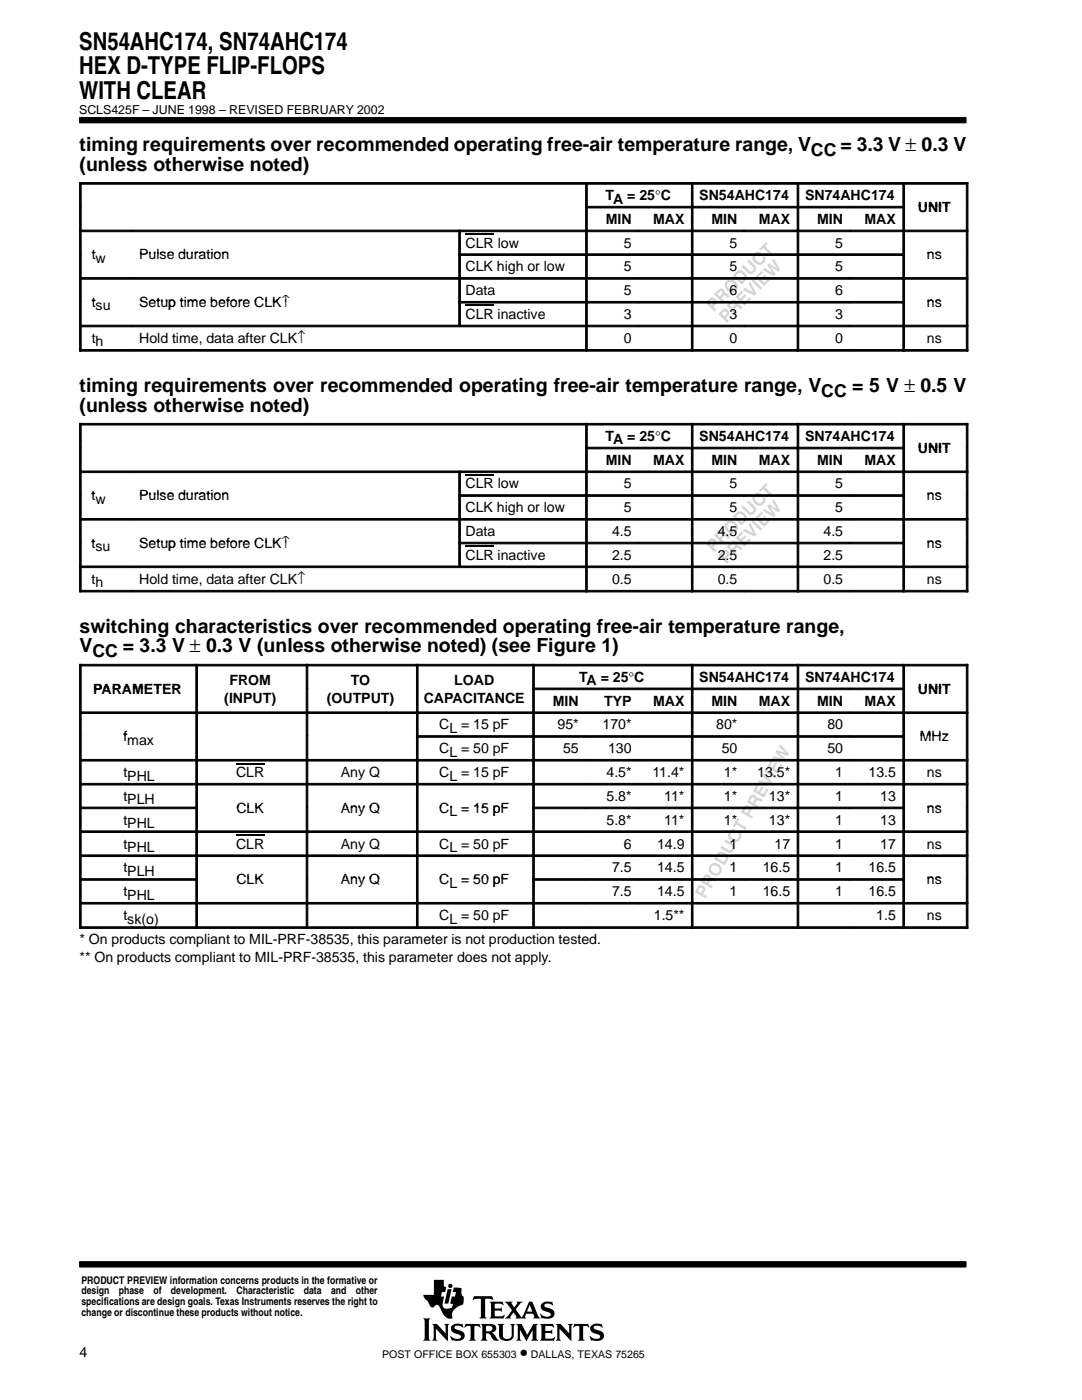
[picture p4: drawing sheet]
<svg xmlns="http://www.w3.org/2000/svg" width="216mm" height="279mm" viewBox="0 0 216 279" stroke-linecap="round" stroke-linejoin="round" font-family="sans-serif">
<g fill="#d6d6d6">
<path d="M149.9 56.1l.4-.4 1.8 1.8-.4 .3z"/>
<path d="M149.9 104.1l.4-.3 1.8 1.8-.4 .3z"/>
<path d="M152.8 153.6l2.1 1.2-.2 .5-2.2-1.3z"/>
<path d="M140.8 60.4l.9-.9 .6-.2a.8 .8 0 0 1 .7 .6 .8 .8 0 0 1-.2 .8l-.5 .5 .7 .6-.4 .4zM141.9 59.9l.3-.1 .3 .4-.5 .7-.5-.6z" fill-rule="evenodd"/>
<path d="M143.3 57.9a.7 .7 0 0 1 .9-.2 .7 .7 0 0 1 .4 .8h.3l.8 .6-.4 .4-.6-.5h-.3l-.5 .5 .7 .7-.4 .3-1.7-1.8zM143.1 58.7l.6-.5 .3-.1a.33 .33 0 0 1 .2 .3 .33 .33 0 0 1-.2 .3l-.4 .5z" fill-rule="evenodd"/>
<path d="M144.9 56.2a1.15 1.15 0 0 1 1.2-.4 1.38 1.38 0 0 1 .9 2 1.19 1.19 0 0 1-1.2 .6 1.34 1.34 0 0 1-.9-2.2zM145.3 56.4a.86 .86 0 0 1 1.2 .3 .86 .86 0 0 1-.2 1.2h-.5a.91 .91 0 0 1-.5-1.5z" fill-rule="evenodd"/>
<path d="M146.2 55l.9-.9a1.34 1.34 0 0 1 1.4 .2 1.34 1.34 0 0 1 .4 1.5l-.9 1zM146.9 55l.4-.4a.85 .85 0 0 1 1 .2 .85 .85 0 0 1 0 1l-.3 .3z" fill-rule="evenodd"/>
<path d="M149 52.1l.4-.3 1.3 1.2a.85 .85 0 0 1-.1 1.2l-.6 .5-.5-.1-1.5-1.4 .3-.4 1.2 1.2a.51 .51 0 0 0 .6 .1 .51 .51 0 0 0 .2-.6z" fill-rule="evenodd"/>
<path d="M150.5 50.6a.96 .96 0 0 1 1.4-.1l-.3 .3a.7 .7 0 0 0-1 .4 .7 .7 0 0 0 .5 .9 .64 .64 0 0 0 .9 .1 .64 .64 0 0 0 .1-.8l.4-.4 .2 .3v.6l-.2 .4a1.07 1.07 0 0 1-1.2 .5 1.31 1.31 0 0 1-1.1-.8 1.31 1.31 0 0 1 .3-1.4z" fill-rule="evenodd"/>
<path d="M151.5 49.7l1.4-1.4 .3 .3-.5 .6 1.4 1.4-.3 .4-1.5-1.5-.5 .6z" fill-rule="evenodd"/>
<path d="M144.2 61.8l.3-.2a.83 .83 0 0 1 .9 .4 .83 .83 0 0 1-.1 1l-.5 .5 .7 .6-.4 .4-1.8-1.8zM144.4 62.2a.37 .37 0 0 1 .5 .1 .37 .37 0 0 1 0 .5l-.4 .3-.5-.5z" fill-rule="evenodd"/>
<path d="M145.9 60.1a.71 .71 0 0 1 .9-.1 .71 .71 0 0 1 .3 .8h.3l.8 .5-.4 .4-.4-.3a.31 .31 0 0 0-.6 0l-.4 .3 .7 .7-.3 .4-1.8-1.8zM146.2 60.4h.3a.33 .33 0 0 1 .2 .3 .33 .33 0 0 1-.2 .3l-.4 .4-.5-.4z" fill-rule="evenodd"/>
<path d="M146.7 59.2l1.3-1.2 .3 .3-.9 .9 .4 .4 .9-.9 .3 .3-.9 .9 .5 .4 .9-.9 .4 .3-1.4 1.3z" fill-rule="evenodd"/>
<path d="M149.7 56.2l1.2 2.4-.3 .4-2.4-1.2 .4-.4 1.7 1-1-1.8z" fill-rule="evenodd"/>
<path d="M152 54l.3 .3-1 1 .4 .3 .9-.8 .3 .3-.9 .8 .5 .5 1-1 .3 .4-1.3 1.3-1.8-1.8z" fill-rule="evenodd"/>
<path d="M153.5 52.5l1.5 1-1-1.5 .4-.4 1.3 2.3-.4 .3-1.6-1.1 1.1 1.7-.4 .3-2.3-1.2 .4-.4 1.6 .9-1-1.5z" fill-rule="evenodd"/>
<path d="M140.8 108.5l.9-.9 .6-.2a.8 .8 0 0 1 .7 .6 .8 .8 0 0 1-.2 .8l-.5 .5 .7 .6-.4 .4zM141.5 108.4l.5-.5 .4 .1 .1 .3-.5 .6z" fill-rule="evenodd"/>
<path d="M143.3 106a.7 .7 0 0 1 .9-.3 .7 .7 0 0 1 .4 .9h.3l.8 .5-.4 .4-.6-.4h-.3l-.5 .4 .7 .7-.4 .4-1.7-1.8zM143.1 106.8l.6-.6 .5 .2-.1 .3-.5 .5z" fill-rule="evenodd"/>
<path d="M144.9 104.3l.5-.4 .5-.1a1.48 1.48 0 0 1 1.2 1.9l-.1 .2a1.19 1.19 0 0 1-1.2 .5 1.34 1.34 0 0 1-.9-2.1zM145.3 104.5a.86 .86 0 0 1 1.2 .2 .86 .86 0 0 1-.2 1.2l-.2 .1a.94 .94 0 0 1-.8-1.5z" fill-rule="evenodd"/>
<path d="M147.1 102.2a1.34 1.34 0 0 1 1.4 .2 1.34 1.34 0 0 1 .4 1.4l-.9 1.1-1.8-1.8zM146.9 103l.4-.4a.85 .85 0 0 1 1 .3 .85 .85 0 0 1 0 1l-.3 .3z" fill-rule="evenodd"/>
<path d="M148.3 100.9l1.2 1.2a.5 .5 0 0 0 .8 0 .5 .5 0 0 0-.1-.8l-1.2-1.1 .4-.3 1.3 1.2a.85 .85 0 0 1-.1 1.2l-.6 .4-.7-.1-1.3-1.3z" fill-rule="evenodd"/>
<path d="M150.6 98.6a.93 .93 0 0 1 1.3-.1l-.3 .4a.7 .7 0 0 0-1 .4 .7 .7 0 0 0 .5 .9 .64 .64 0 0 0 .9 .1 .64 .64 0 0 0 .1-.8l.4-.4 .2 .3v.6l-.2 .4a1.07 1.07 0 0 1-1.2 .5 1.4 1.4 0 0 1-1.1-1.8z" fill-rule="evenodd"/>
<path d="M151.5 97.8l1.4-1.4 .3 .3-.5 .5 1.4 1.5-.3 .4-1.5-1.5-.5 .5z" fill-rule="evenodd"/>
<path d="M143.3 110.8l1.1-1 .3-.1 .4 .1a.74 .74 0 0 1 .2 1.3l-.5 .4 .7 .7-.4 .3zM144.4 110.3a.37 .37 0 0 1 .5 .1 .37 .37 0 0 1 0 .5l-.4 .3-.5-.5z" fill-rule="evenodd"/>
<path d="M145.9 108.2a.71 .71 0 0 1 .9-.2 .71 .71 0 0 1 .3 .9l.3-.1 .8 .6-.4 .4-.8-.5-.6 .5 .7 .7-.3 .4-1.8-1.8zM146.2 108.5h.3a.33 .33 0 0 1 .2 .3 .33 .33 0 0 1-.2 .3l-.4 .4-.5-.5z" fill-rule="evenodd"/>
<path d="M146.7 107.3l1.3-1.3 .3 .3-.9 1 .4 .4 .9-.9 .3 .3-.9 .9 .5 .4 .9-1 .4 .4-1.4 1.3z" fill-rule="evenodd"/>
<path d="M149.7 104.3l1.2 2.4-.3 .4-2.4-1.2 .4-.4 1.7 .9-1-1.7z" fill-rule="evenodd"/>
<path d="M152 102.1l.3 .3-1 .9 .4 .4 .9-.8 .3 .3-.9 .8 .5 .5 1-1 .3 .3-1.3 1.4-1.8-1.8z" fill-rule="evenodd"/>
<path d="M153.5 100.6l1.5 1-1-1.6 .4-.3 1.3 2.3-.4 .3-1.6-1.1 1.1 1.7-.4 .3-2.3-1.3 .4-.3 1.6 .9-1-1.5z" fill-rule="evenodd"/>
<path d="M139.4 176.8l.2-.1a.87 .87 0 0 1 1.1 1l-.4 .7 .8 .4-.3 .5-2.2-1.3zM139.6 177.3l.2-.1a.37 .37 0 0 1 .4 .1 .37 .37 0 0 1 0 .4l-.3 .5-.6-.4z" fill-rule="evenodd"/>
<path d="M140.6 174.7l.5-.2a.69 .69 0 0 1 .7 .7l.3-.1 .9 .4-.3 .5-.5-.3a.31 .31 0 0 0-.5 .2l-.3 .4 .8 .5-.2 .5-2.2-1.3zM140.8 175.1h.4a.32 .32 0 0 1 .1 .5l-.3 .5-.6-.3z" fill-rule="evenodd"/>
<path d="M141.7 172.6a1.32 1.32 0 0 1 2.2 .2 1.32 1.32 0 0 1-1 2 1.33 1.33 0 0 1-1.3-.7 1.33 1.33 0 0 1 .1-1.5zM142 172.9a.88 .88 0 0 1 1.2 .1 .88 .88 0 0 1 .1 1.2 .92 .92 0 0 1-1.1-.2 .92 .92 0 0 1-.2-1.1z" fill-rule="evenodd"/>
<path d="M143.1 170.4l.3-.3 .5-.1a1.27 1.27 0 0 1 1.2 .6 1.27 1.27 0 0 1-.1 1.4l-.4 .7-2.2-1.3zM143.4 170.7a.85 .85 0 0 1 1 0 .85 .85 0 0 1 .3 1l-.2 .3-1.4-.8z" fill-rule="evenodd"/>
<path d="M144.7 167.5l1.8 1.1 .1 .5v.4a1.11 1.11 0 0 1-.9 .7h-.3l-1.7-1 .3-.4 1.3 .8a.5 .5 0 0 0 .7-.1 .5 .5 0 0 0 .1-.6l-1.6-1z" fill-rule="evenodd"/>
<path d="M145.6 165.8a.95 .95 0 0 1 1.2-.2l-.3 .4a.62 .62 0 0 0-.6 .2 .62 .62 0 0 0-.1 .7 .87 .87 0 0 0 .8 .6 .87 .87 0 0 0 .8-.5l-.1-.6 .2-.4 .1 .1a.97 .97 0 0 1 .3 1.1l-.6 .7a1.47 1.47 0 0 1-2-1.5z" fill-rule="evenodd"/>
<path d="M147.2 163.2l.4 .3-.4 .6 1.8 1-.3 .5-1.8-1-.3 .6-.4-.2z" fill-rule="evenodd"/>
<path d="M148.6 160.8l.4-.1a.81 .81 0 0 1 .8 .4 .81 .81 0 0 1 0 .8l-.3 .6 .8 .4-.3 .5-2.2-1.3zM148.8 161.3a.37 .37 0 0 1 .5 0 .37 .37 0 0 1 0 .5l-.2 .5-.6-.4z" fill-rule="evenodd"/>
<path d="M149.8 158.8l.5-.2a.68 .68 0 0 1 .7 .7l.3-.1 .9 .4-.3 .4h-.2a.62 .62 0 0 0-.8-.1l-.3 .5 .8 .5-.2 .5-2.2-1.3zM150 159.3l.3-.2a.33 .33 0 0 1 .2 .6l-.3 .5-.6-.3z" fill-rule="evenodd"/>
<path d="M151.2 156.3l.3 .3-.6 1.1 .4 .3 .6-1.1 .4 .2-.6 1.1 .6 .3 .7-1.2 .4 .2-1 1.7-2.2-1.3z" fill-rule="evenodd"/>
<path d="M152.4 154.2l1.7 2.1-.2 .4-2.6-.5 .2-.5 1.9 .5-1.3-1.5z" fill-rule="evenodd"/>
<path d="M153.9 151.5l.4 .2-.6 1.2 .4 .2 .6-1 .4 .2-.6 1.1 .6 .3 .7-1.2 .4 .2-1 1.7-2.2-1.3z" fill-rule="evenodd"/>
<path d="M155.7 148.5l1.8 1.9-.3 .5-1.8-.7 1.4 1.3-.2 .5-2.5-.7 .2-.4 1.8 .5-1.4-1.2 .3-.5 1.7 .6-1.3-1.3z" fill-rule="evenodd"/>
</g>
<g fill="#000" stroke="#000" stroke-width=".2">
<path d="M15.9 23.5h176.9v1h-176.9z" fill-rule="evenodd"/>
<path d="M15.9 251.8h176.9v1.1h-176.9z" fill-rule="evenodd"/>
</g>
<g fill="#000">
<path d="M89.3 257.3h.8l-.6 2.9h-.8z"/>
<path d="M84.4 263.1h1.5l-.3 .4v3.7l.3 .4h-1.5l.3-.6v-3.4z" fill-rule="evenodd"/>
<path d="M86.2 264.2h1l1.7 1.9v-1.5l-.3-.4h1.1l-.3 .4v3l-2.4-2.4v2l.3 .4h-1.1l.3-.6v-2.3z" fill-rule="evenodd"/>
<path d="M86.6 255.4h2v1.3l.4 .2-.2 1h-.6l-.2 .9h.6l-.2 1.1a1.11 1.11 0 0 0 .3 1.2l.6 .1 .9-.3 .2-.7-.5-.1 .2-1.3h.7l.2-.9h-.7l.3-1 1.5 .2v1l.1 .4 .3 .3v.9a.54 .54 0 0 1-.4 .7l-.4 .2a2.35 2.35 0 0 0-1.5 1.6v.4a.29 .29 0 0 1 .1 .3 .29 .29 0 0 1-.2 .3h-.1a2.21 2.21 0 0 1-2-1.9l-.1-.1a.68 .68 0 0 0-.5-.7 .68 .68 0 0 0-.8 .4 .88 .88 0 0 1-1.1-.9l-.8-.9-.2-.7h2.1z" fill-rule="evenodd"/>
<path d="M90.2 264.5a2.17 2.17 0 0 1 1.9-.2l.1-.1 .3 .8-.8-.4h-.7a.36 .36 0 0 0-.3 .4 .36 .36 0 0 0 .4 .3l.3 .1a1.19 1.19 0 0 1 1.3 1.5l-.1 .1a1.23 1.23 0 0 1-1.1 .6l-1.1-.1-.2 .1-.4-1h.1a1.37 1.37 0 0 0 2.1 .3 .6 .6 0 0 0-.8-.7 1.08 1.08 0 0 1-1-.5 1.08 1.08 0 0 1 0-1.1z" fill-rule="evenodd"/>
<path d="M92.9 264.2h2.8l.2 .8-.5-.4h-.6l-.1 .2v2.4l.3 .4h-1.4l.2-.3 .1-.3v-2.3l-.7-.1-.6 .4z" fill-rule="evenodd"/>
<path d="M94.6 258.7h3.6l.2 .8-.7-.3-.9 .1v3.4l.3 .4h-1.4l.3-.4v-3.4l-1-.1-.7 .3z" fill-rule="evenodd"/>
<path d="M95.9 264.2h2.1a.85 .85 0 0 1 1 .8 .85 .85 0 0 1-.9 .9l.4 .3 .7 1 .4 .2-.2 .1a1.11 1.11 0 0 1-1.4-.9l-.3-.4-.7-.1v1l.3 .5h-1.4l.3-.6v-2.3z" fill-rule="evenodd"/>
<path d="M97.7 259.8h2.6l.2 .7-.7-.3-1.1 .1v.8h1.1l.3-.2v.9l-.3-.2h-1.1v1l.1 .1h1.3l.5-.3h.1l-.2 .7h-2.8l.3-.5v-2.3z" fill-rule="evenodd"/>
<path d="M99.3 264.2h1.3l-.3 .4 .1 2.2 .2 .3 .8 .1a.73 .73 0 0 0 .7-.8v-1.8l-.3-.4h1l-.3 .4v1.9a1.56 1.56 0 0 1-1.3 1.2 1.56 1.56 0 0 1-1.5-.7l-.1-2.4z" fill-rule="evenodd"/>
<path d="M103 264.2h1.1l1.1 2.2 1.2-2.2h.9l-.3 .4v2.6l.4 .4h-1.4l.3-.4v-1.8l-1.3 2.2-1.3-2.2v1.7l.4 .5h-1.1l.3-.6v-2.3z" fill-rule="evenodd"/>
<path d="M100.7 259.8h1.6l-.2 .4 .5 .7 .6-.8-.1-.3h1.2l-.5 .3-.9 1.2 1 1.5a.22 .22 0 0 0 .3 .1 .22 .22 0 0 0 .1-.3l1.3-2.8h.6l1.2 2.9 .4 .4-1.4-.1a.24 .24 0 0 0 .2-.1 .24 .24 0 0 0 0-.3l-.2-.4h-1.4l-.3 .6 .3 .3h-2.2l.2-.3-.5-.9-.7 .9 .2 .3h-1.3l.5-.4 1-1.2z" fill-rule="evenodd"/>
<path d="M108.1 260.2l.1-.1a1.88 1.88 0 0 1 1.4-.3l.4 .1 .2-.2 .2 .8-1.1-.4a.44 .44 0 0 0-.7 .4 .44 .44 0 0 0 .6 .5 1.34 1.34 0 0 1 1.4 1.3 1.13 1.13 0 0 1-1.1 .9h-.8a.37 .37 0 0 0-.6 0l-.3-1h.1l.6 .5 .8 .1a.47 .47 0 0 0 .6-.5 .47 .47 0 0 0-.5-.4l-.2-.1a1.11 1.11 0 0 1-1.2-1.5z" fill-rule="evenodd"/>
<path d="M107.7 264.2h2.6l.2 .8-.6-.4-1.1 .1v.9h1l.4-.3v1l-.3-.3h-1.1v1.1h1.4l.5-.3-.2 .8h-2.8l.3-.6v-2.3z" fill-rule="evenodd"/>
<path d="M110.9 264.2h1l1.7 1.9v-1.5l-.3-.4h1l-.3 .4v3l-2.4-2.4v2l.3 .4h-1l.3-.4v-2.6z" fill-rule="evenodd"/>
<path d="M114.6 264.2h2.8l.2 .8-.5-.4h-.6l-.1 .2v2.4l.3 .4h-1.4l.3-.4v-2.4l-.1-.2h-.6l-.6 .4z" fill-rule="evenodd"/>
<path d="M118 264.5a2.12 2.12 0 0 1 1.9-.2l.1-.1 .3 .8-.8-.4h-.7a.35 .35 0 0 0-.3 .3 .35 .35 0 0 0 .2 .4l.5 .1a1.16 1.16 0 0 1 1.2 1.6 1.23 1.23 0 0 1-1.1 .6l-1.1-.1-.2 .1-.4-1 .9 .5 .7 .1a.47 .47 0 0 0 .6-.4 .47 .47 0 0 0-.6-.5 1.28 1.28 0 0 1-1.4-1.4z" fill-rule="evenodd"/>
<circle cx="89.9" cy="256.6" r=".43"/>
</g>
<g fill="#fff">
<path d="M105.7 260.4l.5 1.4h-1z"/>
<path d="M97 264.7l.6-.1a.56 .56 0 0 1 .7 .5 .56 .56 0 0 1-.7 .6h-.6z" fill-rule="evenodd"/>
</g>
<g fill="#000" stroke="#000" stroke-width=".2">
<path d="M15.9 36.4h.3v4.8h-.3z" fill-rule="evenodd"/>
<path d="M15.9 36.4h100.9v.4h-100.9z" fill-rule="evenodd"/>
<path d="M116.9 36.4h.3v4.8h-.3z" fill-rule="evenodd"/>
<path d="M116.9 36.4h21v.4h-21z" fill-rule="evenodd"/>
<path d="M138 36.4h.3v4.8h-.3z" fill-rule="evenodd"/>
<path d="M138 36.4h21v.4h-21z" fill-rule="evenodd"/>
<path d="M159.1 36.4h.3v4.8h-.3z" fill-rule="evenodd"/>
<path d="M159.1 36.4h21v.4h-21z" fill-rule="evenodd"/>
<path d="M180.2 36.4h.3v4.8h-.3z" fill-rule="evenodd"/>
<path d="M180.2 36.4h12.9v.4h-12.9z" fill-rule="evenodd"/>
<path d="M192.8 36.4h.3v4.8h-.3z" fill-rule="evenodd"/>
<path d="M15.9 41.2h.3v4.7h-.3z" fill-rule="evenodd"/>
<path d="M15.9 45.9h.3v4.7h-.3z" fill-rule="evenodd"/>
<path d="M15.9 45.9h10.5v.3h-10.5z" fill-rule="evenodd"/>
<path d="M15.9 50.7h.3v4.7h-.3z" fill-rule="evenodd"/>
<path d="M15.9 55.4h.3v4.7h-.3z" fill-rule="evenodd"/>
<path d="M15.9 55.4h10.5v.3h-10.5z" fill-rule="evenodd"/>
<path d="M26.4 45.9h65.1v.3h-65.1z" fill-rule="evenodd"/>
<path d="M26.4 55.4h65.1v.3h-65.1z" fill-rule="evenodd"/>
<path d="M91.5 45.9h.4v4.7h-.4z" fill-rule="evenodd"/>
<path d="M91.5 45.9h25.3v.3h-25.3z" fill-rule="evenodd"/>
<path d="M91.5 50.7h.4v4.7h-.4z" fill-rule="evenodd"/>
<path d="M91.5 50.7h25.3v.3h-25.3z" fill-rule="evenodd"/>
<path d="M91.5 55.4h.4v4.7h-.4z" fill-rule="evenodd"/>
<path d="M91.5 55.4h25.3v.3h-25.3z" fill-rule="evenodd"/>
<path d="M116.9 41.2h.3v4.7h-.3z" fill-rule="evenodd"/>
<path d="M116.9 41.2h10.5v.3h-10.5z" fill-rule="evenodd"/>
<path d="M116.9 45.9h.3v4.7h-.3z" fill-rule="evenodd"/>
<path d="M116.9 45.9h10.5v.3h-10.5z" fill-rule="evenodd"/>
<path d="M116.9 50.7h.3v4.7h-.3z" fill-rule="evenodd"/>
<path d="M116.9 50.7h10.5v.3h-10.5z" fill-rule="evenodd"/>
<path d="M116.9 55.4h.3v4.7h-.3z" fill-rule="evenodd"/>
<path d="M116.9 55.4h10.5v.3h-10.5z" fill-rule="evenodd"/>
<path d="M127.4 41.2h10.5v.3h-10.5z" fill-rule="evenodd"/>
<path d="M127.4 45.9h10.5v.3h-10.5z" fill-rule="evenodd"/>
<path d="M127.4 50.7h10.5v.3h-10.5z" fill-rule="evenodd"/>
<path d="M127.4 55.4h10.5v.3h-10.5z" fill-rule="evenodd"/>
<path d="M138 41.2h.3v4.7h-.3z" fill-rule="evenodd"/>
<path d="M138 41.2h10.5v.3h-10.5z" fill-rule="evenodd"/>
<path d="M138 45.9h.3v4.7h-.3z" fill-rule="evenodd"/>
<path d="M138 45.9h10.5v.3h-10.5z" fill-rule="evenodd"/>
<path d="M138 50.7h.3v4.7h-.3z" fill-rule="evenodd"/>
<path d="M138 50.7h10.5v.3h-10.5z" fill-rule="evenodd"/>
<path d="M138 55.4h.3v4.7h-.3z" fill-rule="evenodd"/>
<path d="M138 55.4h10.5v.3h-10.5z" fill-rule="evenodd"/>
<path d="M148.5 41.2h10.5v.3h-10.5z" fill-rule="evenodd"/>
<path d="M148.5 45.9h10.5v.3h-10.5z" fill-rule="evenodd"/>
<path d="M148.5 50.7h10.5v.3h-10.5z" fill-rule="evenodd"/>
<path d="M148.5 55.4h10.5v.3h-10.5z" fill-rule="evenodd"/>
<path d="M159.1 41.2h.3v4.7h-.3z" fill-rule="evenodd"/>
<path d="M159.1 41.2h10.5v.3h-10.5z" fill-rule="evenodd"/>
<path d="M159.1 45.9h.3v4.7h-.3z" fill-rule="evenodd"/>
<path d="M159.1 45.9h10.5v.3h-10.5z" fill-rule="evenodd"/>
<path d="M159.1 50.7h.3v4.7h-.3z" fill-rule="evenodd"/>
<path d="M159.1 50.7h10.5v.3h-10.5z" fill-rule="evenodd"/>
<path d="M159.1 55.4h.3v4.7h-.3z" fill-rule="evenodd"/>
<path d="M159.1 55.4h10.5v.3h-10.5z" fill-rule="evenodd"/>
<path d="M169.6 41.2h10.5v.3h-10.5z" fill-rule="evenodd"/>
<path d="M169.6 45.9h10.5v.3h-10.5z" fill-rule="evenodd"/>
<path d="M169.6 50.7h10.5v.3h-10.5z" fill-rule="evenodd"/>
<path d="M169.6 55.4h10.5v.3h-10.5z" fill-rule="evenodd"/>
<path d="M180.2 41.2h.3v4.7h-.3z" fill-rule="evenodd"/>
<path d="M180.2 45.9h.3v4.7h-.3z" fill-rule="evenodd"/>
<path d="M180.2 45.9h12.9v.3h-12.9z" fill-rule="evenodd"/>
<path d="M180.2 50.7h.3v4.7h-.3z" fill-rule="evenodd"/>
<path d="M180.2 55.4h.3v4.7h-.3z" fill-rule="evenodd"/>
<path d="M180.2 55.4h12.9v.3h-12.9z" fill-rule="evenodd"/>
<path d="M192.8 41.2h.3v4.7h-.3z" fill-rule="evenodd"/>
<path d="M192.8 45.9h.3v4.7h-.3z" fill-rule="evenodd"/>
<path d="M192.8 50.7h.3v4.7h-.3z" fill-rule="evenodd"/>
<path d="M192.8 55.4h.3v4.7h-.3z" fill-rule="evenodd"/>
<path d="M15.9 60.2h.3v4.7h-.3z" fill-rule="evenodd"/>
<path d="M15.9 64.9h.3v5.2h-.3z" fill-rule="evenodd"/>
<path d="M15.9 64.9h10.5v.3h-10.5z" fill-rule="evenodd"/>
<path d="M15.9 69.8h10.5v.3h-10.5z" fill-rule="evenodd"/>
<path d="M26.4 64.9h90.4v.3h-90.4z" fill-rule="evenodd"/>
<path d="M26.4 69.8h90.4v.3h-90.4z" fill-rule="evenodd"/>
<path d="M91.5 60.2h.4v4.7h-.4z" fill-rule="evenodd"/>
<path d="M91.5 60.2h25.3v.3h-25.3z" fill-rule="evenodd"/>
<path d="M116.9 60.2h.3v4.7h-.3z" fill-rule="evenodd"/>
<path d="M116.9 60.2h10.5v.3h-10.5z" fill-rule="evenodd"/>
<path d="M116.9 64.9h.3v5.2h-.3z" fill-rule="evenodd"/>
<path d="M116.9 64.9h10.5v.3h-10.5z" fill-rule="evenodd"/>
<path d="M116.9 69.8h10.5v.3h-10.5z" fill-rule="evenodd"/>
<path d="M127.4 60.2h10.5v.3h-10.5z" fill-rule="evenodd"/>
<path d="M127.4 64.9h10.5v.3h-10.5z" fill-rule="evenodd"/>
<path d="M127.4 69.8h10.5v.3h-10.5z" fill-rule="evenodd"/>
<path d="M138 60.2h.3v4.7h-.3z" fill-rule="evenodd"/>
<path d="M138 60.2h10.5v.3h-10.5z" fill-rule="evenodd"/>
<path d="M138 64.9h.3v5.2h-.3z" fill-rule="evenodd"/>
<path d="M138 64.9h10.5v.3h-10.5z" fill-rule="evenodd"/>
<path d="M138 69.8h10.5v.3h-10.5z" fill-rule="evenodd"/>
<path d="M148.5 60.2h10.5v.3h-10.5z" fill-rule="evenodd"/>
<path d="M148.5 64.9h10.5v.3h-10.5z" fill-rule="evenodd"/>
<path d="M148.5 69.8h10.5v.3h-10.5z" fill-rule="evenodd"/>
<path d="M159.1 60.2h.3v4.7h-.3z" fill-rule="evenodd"/>
<path d="M159.1 60.2h10.5v.3h-10.5z" fill-rule="evenodd"/>
<path d="M159.1 64.9h.3v5.2h-.3z" fill-rule="evenodd"/>
<path d="M159.1 64.9h10.5v.3h-10.5z" fill-rule="evenodd"/>
<path d="M159.1 69.8h10.5v.3h-10.5z" fill-rule="evenodd"/>
<path d="M169.6 60.2h10.5v.3h-10.5z" fill-rule="evenodd"/>
<path d="M169.6 64.9h10.5v.3h-10.5z" fill-rule="evenodd"/>
<path d="M169.6 69.8h10.5v.3h-10.5z" fill-rule="evenodd"/>
<path d="M180.2 60.2h.3v4.7h-.3z" fill-rule="evenodd"/>
<path d="M180.2 64.9h.3v5.2h-.3z" fill-rule="evenodd"/>
<path d="M180.2 64.9h12.9v.3h-12.9z" fill-rule="evenodd"/>
<path d="M180.2 69.8h12.9v.3h-12.9z" fill-rule="evenodd"/>
<path d="M192.8 60.2h.3v4.7h-.3z" fill-rule="evenodd"/>
<path d="M192.8 64.9h.3v5.2h-.3z" fill-rule="evenodd"/>
<path d="M15.9 84.5h.3v4.7h-.3z" fill-rule="evenodd"/>
<path d="M15.9 84.5h100.9v.3h-100.9z" fill-rule="evenodd"/>
<path d="M15.9 89.3h.3v4.7h-.3z" fill-rule="evenodd"/>
<path d="M15.9 94h.3v4.7h-.3z" fill-rule="evenodd"/>
<path d="M15.9 94h10.5v.3h-10.5z" fill-rule="evenodd"/>
<path d="M15.9 98.7h.3v4.8h-.3z" fill-rule="evenodd"/>
<path d="M26.4 94h65.1v.3h-65.1z" fill-rule="evenodd"/>
<path d="M91.5 94h.4v4.7h-.4z" fill-rule="evenodd"/>
<path d="M91.5 94h25.3v.3h-25.3z" fill-rule="evenodd"/>
<path d="M91.5 98.7h.4v4.8h-.4z" fill-rule="evenodd"/>
<path d="M91.5 98.7h25.3v.4h-25.3z" fill-rule="evenodd"/>
<path d="M116.9 84.5h.3v4.7h-.3z" fill-rule="evenodd"/>
<path d="M116.9 84.5h21v.3h-21z" fill-rule="evenodd"/>
<path d="M116.9 89.3h.3v4.7h-.3z" fill-rule="evenodd"/>
<path d="M116.9 89.3h10.5v.3h-10.5z" fill-rule="evenodd"/>
<path d="M116.9 94h.3v4.7h-.3z" fill-rule="evenodd"/>
<path d="M116.9 94h10.5v.3h-10.5z" fill-rule="evenodd"/>
<path d="M116.9 98.7h.3v4.8h-.3z" fill-rule="evenodd"/>
<path d="M116.9 98.7h10.5v.4h-10.5z" fill-rule="evenodd"/>
<path d="M127.4 89.3h10.5v.3h-10.5z" fill-rule="evenodd"/>
<path d="M127.4 94h10.5v.3h-10.5z" fill-rule="evenodd"/>
<path d="M127.4 98.7h10.5v.4h-10.5z" fill-rule="evenodd"/>
<path d="M138 84.5h.3v4.7h-.3z" fill-rule="evenodd"/>
<path d="M138 84.5h21v.3h-21z" fill-rule="evenodd"/>
<path d="M138 89.3h.3v4.7h-.3z" fill-rule="evenodd"/>
<path d="M138 89.3h10.5v.3h-10.5z" fill-rule="evenodd"/>
<path d="M138 94h.3v4.7h-.3z" fill-rule="evenodd"/>
<path d="M138 94h10.5v.3h-10.5z" fill-rule="evenodd"/>
<path d="M138 98.7h.3v4.8h-.3z" fill-rule="evenodd"/>
<path d="M138 98.7h10.5v.4h-10.5z" fill-rule="evenodd"/>
<path d="M148.5 89.3h10.5v.3h-10.5z" fill-rule="evenodd"/>
<path d="M148.5 94h10.5v.3h-10.5z" fill-rule="evenodd"/>
<path d="M148.5 98.7h10.5v.4h-10.5z" fill-rule="evenodd"/>
<path d="M159.1 84.5h.3v4.7h-.3z" fill-rule="evenodd"/>
<path d="M159.1 84.5h21v.3h-21z" fill-rule="evenodd"/>
<path d="M159.1 89.3h.3v4.7h-.3z" fill-rule="evenodd"/>
<path d="M159.1 89.3h10.5v.3h-10.5z" fill-rule="evenodd"/>
<path d="M159.1 94h.3v4.7h-.3z" fill-rule="evenodd"/>
<path d="M159.1 94h10.5v.3h-10.5z" fill-rule="evenodd"/>
<path d="M159.1 98.7h.3v4.8h-.3z" fill-rule="evenodd"/>
<path d="M159.1 98.7h10.5v.4h-10.5z" fill-rule="evenodd"/>
<path d="M169.6 89.3h10.5v.3h-10.5z" fill-rule="evenodd"/>
<path d="M169.6 94h10.5v.3h-10.5z" fill-rule="evenodd"/>
<path d="M169.6 98.7h10.5v.4h-10.5z" fill-rule="evenodd"/>
<path d="M180.2 84.5h.3v4.7h-.3z" fill-rule="evenodd"/>
<path d="M180.2 84.5h12.9v.3h-12.9z" fill-rule="evenodd"/>
<path d="M180.2 89.3h.3v4.7h-.3z" fill-rule="evenodd"/>
<path d="M180.2 94h.3v4.7h-.3z" fill-rule="evenodd"/>
<path d="M180.2 94h12.9v.3h-12.9z" fill-rule="evenodd"/>
<path d="M180.2 98.7h.3v4.8h-.3z" fill-rule="evenodd"/>
<path d="M192.8 84.5h.3v4.7h-.3z" fill-rule="evenodd"/>
<path d="M192.8 89.3h.3v4.7h-.3z" fill-rule="evenodd"/>
<path d="M192.8 94h.3v4.7h-.3z" fill-rule="evenodd"/>
<path d="M192.8 98.7h.3v4.8h-.3z" fill-rule="evenodd"/>
<path d="M15.9 103.5h.3v4.7h-.3z" fill-rule="evenodd"/>
<path d="M15.9 103.5h10.5v.3h-10.5z" fill-rule="evenodd"/>
<path d="M15.9 108.2h.3v4.7h-.3z" fill-rule="evenodd"/>
<path d="M15.9 113h.3v5.1h-.3z" fill-rule="evenodd"/>
<path d="M15.9 113h10.5v.3h-10.5z" fill-rule="evenodd"/>
<path d="M15.9 117.8h10.5v.3h-10.5z" fill-rule="evenodd"/>
<path d="M26.4 103.5h65.1v.3h-65.1z" fill-rule="evenodd"/>
<path d="M26.4 113h90.4v.3h-90.4z" fill-rule="evenodd"/>
<path d="M26.4 117.8h90.4v.3h-90.4z" fill-rule="evenodd"/>
<path d="M91.5 103.5h.4v4.7h-.4z" fill-rule="evenodd"/>
<path d="M91.5 103.5h25.3v.3h-25.3z" fill-rule="evenodd"/>
<path d="M91.5 108.2h.4v4.7h-.4z" fill-rule="evenodd"/>
<path d="M91.5 108.2h25.3v.3h-25.3z" fill-rule="evenodd"/>
<path d="M116.9 103.5h.3v4.7h-.3z" fill-rule="evenodd"/>
<path d="M116.9 103.5h10.5v.3h-10.5z" fill-rule="evenodd"/>
<path d="M116.9 108.2h.3v4.7h-.3z" fill-rule="evenodd"/>
<path d="M116.9 108.2h10.5v.3h-10.5z" fill-rule="evenodd"/>
<path d="M116.9 113h.3v5.1h-.3z" fill-rule="evenodd"/>
<path d="M116.9 113h10.5v.3h-10.5z" fill-rule="evenodd"/>
<path d="M116.9 117.8h10.5v.3h-10.5z" fill-rule="evenodd"/>
<path d="M127.4 103.5h10.5v.3h-10.5z" fill-rule="evenodd"/>
<path d="M127.4 108.2h10.5v.3h-10.5z" fill-rule="evenodd"/>
<path d="M127.4 113h10.5v.3h-10.5z" fill-rule="evenodd"/>
<path d="M127.4 117.8h10.5v.3h-10.5z" fill-rule="evenodd"/>
<path d="M138 103.5h.3v4.7h-.3z" fill-rule="evenodd"/>
<path d="M138 103.5h10.5v.3h-10.5z" fill-rule="evenodd"/>
<path d="M138 108.2h.3v4.7h-.3z" fill-rule="evenodd"/>
<path d="M138 108.2h10.5v.3h-10.5z" fill-rule="evenodd"/>
<path d="M138 113h.3v5.1h-.3z" fill-rule="evenodd"/>
<path d="M138 113h10.5v.3h-10.5z" fill-rule="evenodd"/>
<path d="M138 117.8h10.5v.3h-10.5z" fill-rule="evenodd"/>
<path d="M148.5 103.5h10.5v.3h-10.5z" fill-rule="evenodd"/>
<path d="M148.5 108.2h10.5v.3h-10.5z" fill-rule="evenodd"/>
<path d="M148.5 113h10.5v.3h-10.5z" fill-rule="evenodd"/>
<path d="M148.5 117.8h10.5v.3h-10.5z" fill-rule="evenodd"/>
<path d="M159.1 103.5h.3v4.7h-.3z" fill-rule="evenodd"/>
<path d="M159.1 103.5h10.5v.3h-10.5z" fill-rule="evenodd"/>
<path d="M159.1 108.2h.3v4.7h-.3z" fill-rule="evenodd"/>
<path d="M159.1 108.2h10.5v.3h-10.5z" fill-rule="evenodd"/>
<path d="M159.1 113h.3v5.1h-.3z" fill-rule="evenodd"/>
<path d="M159.1 113h10.5v.3h-10.5z" fill-rule="evenodd"/>
<path d="M159.1 117.8h10.5v.3h-10.5z" fill-rule="evenodd"/>
<path d="M169.6 103.5h10.5v.3h-10.5z" fill-rule="evenodd"/>
<path d="M169.6 108.2h10.5v.3h-10.5z" fill-rule="evenodd"/>
<path d="M169.6 113h10.5v.3h-10.5z" fill-rule="evenodd"/>
<path d="M169.6 117.8h10.5v.3h-10.5z" fill-rule="evenodd"/>
<path d="M180.2 103.5h.3v4.7h-.3z" fill-rule="evenodd"/>
<path d="M180.2 103.5h12.9v.3h-12.9z" fill-rule="evenodd"/>
<path d="M180.2 108.2h.3v4.7h-.3z" fill-rule="evenodd"/>
<path d="M180.2 113h.3v5.1h-.3z" fill-rule="evenodd"/>
<path d="M180.2 113h12.9v.3h-12.9z" fill-rule="evenodd"/>
<path d="M180.2 117.8h12.9v.3h-12.9z" fill-rule="evenodd"/>
<path d="M192.8 103.5h.3v4.7h-.3z" fill-rule="evenodd"/>
<path d="M192.8 108.2h.3v4.7h-.3z" fill-rule="evenodd"/>
<path d="M192.8 113h.3v5.1h-.3z" fill-rule="evenodd"/>
<path d="M15.9 132.6h.3v4.7h-.3z" fill-rule="evenodd"/>
<path d="M15.9 132.6h23.2v.3h-23.2z" fill-rule="evenodd"/>
<path d="M15.9 137.3h.3v4.8h-.3z" fill-rule="evenodd"/>
<path d="M39.1 132.6h.3v4.7h-.3z" fill-rule="evenodd"/>
<path d="M39.1 132.6h22v.3h-22z" fill-rule="evenodd"/>
<path d="M39.1 137.3h.3v4.8h-.3z" fill-rule="evenodd"/>
<path d="M61.1 132.6h.3v4.7h-.3z" fill-rule="evenodd"/>
<path d="M61.1 132.6h22v.3h-22z" fill-rule="evenodd"/>
<path d="M61.1 137.3h.3v4.8h-.3z" fill-rule="evenodd"/>
<path d="M83.1 132.6h.3v4.7h-.3z" fill-rule="evenodd"/>
<path d="M83.1 132.6h23.2v.3h-23.2z" fill-rule="evenodd"/>
<path d="M83.1 137.3h.3v4.8h-.3z" fill-rule="evenodd"/>
<path d="M106.3 132.6h.3v4.7h-.3z" fill-rule="evenodd"/>
<path d="M106.3 132.6h31.6v.3h-31.6z" fill-rule="evenodd"/>
<path d="M106.3 137.3h.3v4.8h-.3z" fill-rule="evenodd"/>
<path d="M106.3 137.3h10.5v.3h-10.5z" fill-rule="evenodd"/>
<path d="M116.9 137.3h10.5v.3h-10.5z" fill-rule="evenodd"/>
<path d="M127.4 137.3h10.5v.3h-10.5z" fill-rule="evenodd"/>
<path d="M138 132.6h.3v4.7h-.3z" fill-rule="evenodd"/>
<path d="M138 132.6h21v.3h-21z" fill-rule="evenodd"/>
<path d="M138 137.3h.3v4.8h-.3z" fill-rule="evenodd"/>
<path d="M138 137.3h10.5v.3h-10.5z" fill-rule="evenodd"/>
<path d="M148.5 137.3h10.5v.3h-10.5z" fill-rule="evenodd"/>
<path d="M159.1 132.6h.3v4.7h-.3z" fill-rule="evenodd"/>
<path d="M159.1 132.6h21v.3h-21z" fill-rule="evenodd"/>
<path d="M159.1 137.3h.3v4.8h-.3z" fill-rule="evenodd"/>
<path d="M159.1 137.3h10.5v.3h-10.5z" fill-rule="evenodd"/>
<path d="M169.6 137.3h10.5v.3h-10.5z" fill-rule="evenodd"/>
<path d="M180.2 132.6h.3v4.7h-.3z" fill-rule="evenodd"/>
<path d="M180.2 132.6h12.9v.3h-12.9z" fill-rule="evenodd"/>
<path d="M180.2 137.3h.3v4.8h-.3z" fill-rule="evenodd"/>
<path d="M192.8 132.6h.3v4.7h-.3z" fill-rule="evenodd"/>
<path d="M192.8 137.3h.3v4.8h-.3z" fill-rule="evenodd"/>
<path d="M15.9 142.1h.3v4.7h-.3z" fill-rule="evenodd"/>
<path d="M15.9 142.1h23.2v.3h-23.2z" fill-rule="evenodd"/>
<path d="M15.9 146.8h.3v4.7h-.3z" fill-rule="evenodd"/>
<path d="M15.9 151.6h.3v4.7h-.3z" fill-rule="evenodd"/>
<path d="M15.9 151.6h23.2v.3h-23.2z" fill-rule="evenodd"/>
<path d="M15.9 156.3h.3v4.8h-.3z" fill-rule="evenodd"/>
<path d="M15.9 156.3h23.2v.4h-23.2z" fill-rule="evenodd"/>
<path d="M39.1 142.1h.3v4.7h-.3z" fill-rule="evenodd"/>
<path d="M39.1 142.1h22v.3h-22z" fill-rule="evenodd"/>
<path d="M39.1 146.8h.3v4.7h-.3z" fill-rule="evenodd"/>
<path d="M39.1 151.6h.3v4.7h-.3z" fill-rule="evenodd"/>
<path d="M39.1 151.6h22v.3h-22z" fill-rule="evenodd"/>
<path d="M39.1 156.3h.3v4.8h-.3z" fill-rule="evenodd"/>
<path d="M39.1 156.3h22v.4h-22z" fill-rule="evenodd"/>
<path d="M61.1 142.1h.3v4.7h-.3z" fill-rule="evenodd"/>
<path d="M61.1 142.1h22v.3h-22z" fill-rule="evenodd"/>
<path d="M61.1 146.8h.3v4.7h-.3z" fill-rule="evenodd"/>
<path d="M61.1 151.6h.3v4.7h-.3z" fill-rule="evenodd"/>
<path d="M61.1 151.6h22v.3h-22z" fill-rule="evenodd"/>
<path d="M61.1 156.3h.3v4.8h-.3z" fill-rule="evenodd"/>
<path d="M61.1 156.3h22v.4h-22z" fill-rule="evenodd"/>
<path d="M83.1 142.1h.3v4.7h-.3z" fill-rule="evenodd"/>
<path d="M83.1 142.1h23.2v.3h-23.2z" fill-rule="evenodd"/>
<path d="M83.1 146.8h.3v4.7h-.3z" fill-rule="evenodd"/>
<path d="M83.1 146.8h23.2v.3h-23.2z" fill-rule="evenodd"/>
<path d="M83.1 151.6h.3v4.7h-.3z" fill-rule="evenodd"/>
<path d="M83.1 151.6h23.2v.3h-23.2z" fill-rule="evenodd"/>
<path d="M83.1 156.3h.3v4.8h-.3z" fill-rule="evenodd"/>
<path d="M83.1 156.3h23.2v.4h-23.2z" fill-rule="evenodd"/>
<path d="M106.3 142.1h.3v4.7h-.3z" fill-rule="evenodd"/>
<path d="M106.3 142.1h10.5v.3h-10.5z" fill-rule="evenodd"/>
<path d="M106.3 146.8h.3v4.7h-.3z" fill-rule="evenodd"/>
<path d="M106.3 146.8h10.5v.3h-10.5z" fill-rule="evenodd"/>
<path d="M106.3 151.6h.3v4.7h-.3z" fill-rule="evenodd"/>
<path d="M106.3 151.6h10.5v.3h-10.5z" fill-rule="evenodd"/>
<path d="M106.3 156.3h.3v4.8h-.3z" fill-rule="evenodd"/>
<path d="M106.3 156.3h10.5v.4h-10.5z" fill-rule="evenodd"/>
<path d="M116.9 142.1h10.5v.3h-10.5z" fill-rule="evenodd"/>
<path d="M116.9 146.8h10.5v.3h-10.5z" fill-rule="evenodd"/>
<path d="M116.9 151.6h10.5v.3h-10.5z" fill-rule="evenodd"/>
<path d="M116.9 156.3h10.5v.4h-10.5z" fill-rule="evenodd"/>
<path d="M127.4 142.1h10.5v.3h-10.5z" fill-rule="evenodd"/>
<path d="M127.4 146.8h10.5v.3h-10.5z" fill-rule="evenodd"/>
<path d="M127.4 151.6h10.5v.3h-10.5z" fill-rule="evenodd"/>
<path d="M127.4 156.3h10.5v.4h-10.5z" fill-rule="evenodd"/>
<path d="M138 142.1h.3v4.7h-.3z" fill-rule="evenodd"/>
<path d="M138 142.1h10.5v.3h-10.5z" fill-rule="evenodd"/>
<path d="M138 146.8h.3v4.7h-.3z" fill-rule="evenodd"/>
<path d="M138 146.8h10.5v.3h-10.5z" fill-rule="evenodd"/>
<path d="M138 151.6h.3v4.7h-.3z" fill-rule="evenodd"/>
<path d="M138 151.6h10.5v.3h-10.5z" fill-rule="evenodd"/>
<path d="M138 156.3h.3v4.8h-.3z" fill-rule="evenodd"/>
<path d="M138 156.3h10.5v.4h-10.5z" fill-rule="evenodd"/>
<path d="M148.5 142.1h10.5v.3h-10.5z" fill-rule="evenodd"/>
<path d="M148.5 146.8h10.5v.3h-10.5z" fill-rule="evenodd"/>
<path d="M148.5 151.6h10.5v.3h-10.5z" fill-rule="evenodd"/>
<path d="M148.5 156.3h10.5v.4h-10.5z" fill-rule="evenodd"/>
<path d="M159.1 142.1h.3v4.7h-.3z" fill-rule="evenodd"/>
<path d="M159.1 142.1h10.5v.3h-10.5z" fill-rule="evenodd"/>
<path d="M159.1 146.8h.3v4.7h-.3z" fill-rule="evenodd"/>
<path d="M159.1 146.8h10.5v.3h-10.5z" fill-rule="evenodd"/>
<path d="M159.1 151.6h.3v4.7h-.3z" fill-rule="evenodd"/>
<path d="M159.1 151.6h10.5v.3h-10.5z" fill-rule="evenodd"/>
<path d="M159.1 156.3h.3v4.8h-.3z" fill-rule="evenodd"/>
<path d="M159.1 156.3h10.5v.4h-10.5z" fill-rule="evenodd"/>
<path d="M169.6 142.1h10.5v.3h-10.5z" fill-rule="evenodd"/>
<path d="M169.6 146.8h10.5v.3h-10.5z" fill-rule="evenodd"/>
<path d="M169.6 151.6h10.5v.3h-10.5z" fill-rule="evenodd"/>
<path d="M169.6 156.3h10.5v.4h-10.5z" fill-rule="evenodd"/>
<path d="M180.2 142.1h.3v4.7h-.3z" fill-rule="evenodd"/>
<path d="M180.2 142.1h12.9v.3h-12.9z" fill-rule="evenodd"/>
<path d="M180.2 146.8h.3v4.7h-.3z" fill-rule="evenodd"/>
<path d="M180.2 151.6h.3v4.7h-.3z" fill-rule="evenodd"/>
<path d="M180.2 151.6h12.9v.3h-12.9z" fill-rule="evenodd"/>
<path d="M180.2 156.3h.3v4.8h-.3z" fill-rule="evenodd"/>
<path d="M180.2 156.3h12.9v.4h-12.9z" fill-rule="evenodd"/>
<path d="M192.8 142.1h.3v4.7h-.3z" fill-rule="evenodd"/>
<path d="M192.8 146.8h.3v4.7h-.3z" fill-rule="evenodd"/>
<path d="M192.8 151.6h.3v4.7h-.3z" fill-rule="evenodd"/>
<path d="M192.8 156.3h.3v4.8h-.3z" fill-rule="evenodd"/>
<path d="M15.9 161.1h.3v4.7h-.3z" fill-rule="evenodd"/>
<path d="M15.9 161.1h23.2v.3h-23.2z" fill-rule="evenodd"/>
<path d="M15.9 165.8h.3v4.8h-.3z" fill-rule="evenodd"/>
<path d="M15.9 165.8h23.2v.3h-23.2z" fill-rule="evenodd"/>
<path d="M15.9 170.6h.3v4.7h-.3z" fill-rule="evenodd"/>
<path d="M15.9 170.6h23.2v.3h-23.2z" fill-rule="evenodd"/>
<path d="M15.9 175.4h.3v4.7h-.3z" fill-rule="evenodd"/>
<path d="M15.9 175.4h23.2v.3h-23.2z" fill-rule="evenodd"/>
<path d="M39.1 161.1h.3v4.7h-.3z" fill-rule="evenodd"/>
<path d="M39.1 165.8h.3v4.8h-.3z" fill-rule="evenodd"/>
<path d="M39.1 165.8h22v.3h-22z" fill-rule="evenodd"/>
<path d="M39.1 170.6h.3v4.7h-.3z" fill-rule="evenodd"/>
<path d="M39.1 170.6h22v.3h-22z" fill-rule="evenodd"/>
<path d="M39.1 175.4h.3v4.7h-.3z" fill-rule="evenodd"/>
<path d="M61.1 161.1h.3v4.7h-.3z" fill-rule="evenodd"/>
<path d="M61.1 165.8h.3v4.8h-.3z" fill-rule="evenodd"/>
<path d="M61.1 165.8h22v.3h-22z" fill-rule="evenodd"/>
<path d="M61.1 170.6h.3v4.7h-.3z" fill-rule="evenodd"/>
<path d="M61.1 170.6h22v.3h-22z" fill-rule="evenodd"/>
<path d="M61.1 175.4h.3v4.7h-.3z" fill-rule="evenodd"/>
<path d="M83.1 161.1h.3v4.7h-.3z" fill-rule="evenodd"/>
<path d="M83.1 165.8h.3v4.8h-.3z" fill-rule="evenodd"/>
<path d="M83.1 165.8h23.2v.3h-23.2z" fill-rule="evenodd"/>
<path d="M83.1 170.6h.3v4.7h-.3z" fill-rule="evenodd"/>
<path d="M83.1 170.6h23.2v.3h-23.2z" fill-rule="evenodd"/>
<path d="M83.1 175.4h.3v4.7h-.3z" fill-rule="evenodd"/>
<path d="M106.3 161.1h.3v4.7h-.3z" fill-rule="evenodd"/>
<path d="M106.3 161.1h10.5v.3h-10.5z" fill-rule="evenodd"/>
<path d="M106.3 165.8h.3v4.8h-.3z" fill-rule="evenodd"/>
<path d="M106.3 165.8h10.5v.3h-10.5z" fill-rule="evenodd"/>
<path d="M106.3 170.6h.3v4.7h-.3z" fill-rule="evenodd"/>
<path d="M106.3 170.6h10.5v.3h-10.5z" fill-rule="evenodd"/>
<path d="M106.3 175.4h.3v4.7h-.3z" fill-rule="evenodd"/>
<path d="M106.3 175.4h10.5v.3h-10.5z" fill-rule="evenodd"/>
<path d="M116.9 161.1h10.5v.3h-10.5z" fill-rule="evenodd"/>
<path d="M116.9 165.8h10.5v.3h-10.5z" fill-rule="evenodd"/>
<path d="M116.9 170.6h10.5v.3h-10.5z" fill-rule="evenodd"/>
<path d="M116.9 175.4h10.5v.3h-10.5z" fill-rule="evenodd"/>
<path d="M127.4 161.1h10.5v.3h-10.5z" fill-rule="evenodd"/>
<path d="M127.4 165.8h10.5v.3h-10.5z" fill-rule="evenodd"/>
<path d="M127.4 170.6h10.5v.3h-10.5z" fill-rule="evenodd"/>
<path d="M127.4 175.4h10.5v.3h-10.5z" fill-rule="evenodd"/>
<path d="M138 161.1h.3v4.7h-.3z" fill-rule="evenodd"/>
<path d="M138 161.1h10.5v.3h-10.5z" fill-rule="evenodd"/>
<path d="M138 165.8h.3v4.8h-.3z" fill-rule="evenodd"/>
<path d="M138 165.8h10.5v.3h-10.5z" fill-rule="evenodd"/>
<path d="M138 170.6h.3v4.7h-.3z" fill-rule="evenodd"/>
<path d="M138 170.6h10.5v.3h-10.5z" fill-rule="evenodd"/>
<path d="M138 175.4h.3v4.7h-.3z" fill-rule="evenodd"/>
<path d="M138 175.4h10.5v.3h-10.5z" fill-rule="evenodd"/>
<path d="M148.5 161.1h10.5v.3h-10.5z" fill-rule="evenodd"/>
<path d="M148.5 165.8h10.5v.3h-10.5z" fill-rule="evenodd"/>
<path d="M148.5 170.6h10.5v.3h-10.5z" fill-rule="evenodd"/>
<path d="M148.5 175.4h10.5v.3h-10.5z" fill-rule="evenodd"/>
<path d="M159.1 161.1h.3v4.7h-.3z" fill-rule="evenodd"/>
<path d="M159.1 161.1h10.5v.3h-10.5z" fill-rule="evenodd"/>
<path d="M159.1 165.8h.3v4.8h-.3z" fill-rule="evenodd"/>
<path d="M159.1 165.8h10.5v.3h-10.5z" fill-rule="evenodd"/>
<path d="M159.1 170.6h.3v4.7h-.3z" fill-rule="evenodd"/>
<path d="M159.1 170.6h10.5v.3h-10.5z" fill-rule="evenodd"/>
<path d="M159.1 175.4h.3v4.7h-.3z" fill-rule="evenodd"/>
<path d="M159.1 175.4h10.5v.3h-10.5z" fill-rule="evenodd"/>
<path d="M169.6 161.1h10.5v.3h-10.5z" fill-rule="evenodd"/>
<path d="M169.6 165.8h10.5v.3h-10.5z" fill-rule="evenodd"/>
<path d="M169.6 170.6h10.5v.3h-10.5z" fill-rule="evenodd"/>
<path d="M169.6 175.4h10.5v.3h-10.5z" fill-rule="evenodd"/>
<path d="M180.2 161.1h.3v4.7h-.3z" fill-rule="evenodd"/>
<path d="M180.2 165.8h.3v4.8h-.3z" fill-rule="evenodd"/>
<path d="M180.2 165.8h12.9v.3h-12.9z" fill-rule="evenodd"/>
<path d="M180.2 170.6h.3v4.7h-.3z" fill-rule="evenodd"/>
<path d="M180.2 170.6h12.9v.3h-12.9z" fill-rule="evenodd"/>
<path d="M180.2 175.4h.3v4.7h-.3z" fill-rule="evenodd"/>
<path d="M192.8 161.1h.3v4.7h-.3z" fill-rule="evenodd"/>
<path d="M192.8 165.8h.3v4.8h-.3z" fill-rule="evenodd"/>
<path d="M192.8 170.6h.3v4.7h-.3z" fill-rule="evenodd"/>
<path d="M192.8 175.4h.3v4.7h-.3z" fill-rule="evenodd"/>
<path d="M15.9 180.1h.3v5.2h-.3z" fill-rule="evenodd"/>
<path d="M15.9 180.1h23.2v.3h-23.2z" fill-rule="evenodd"/>
<path d="M15.9 185h23.2v.3h-23.2z" fill-rule="evenodd"/>
<path d="M39.1 180.1h.3v5.2h-.3z" fill-rule="evenodd"/>
<path d="M39.1 180.1h22v.3h-22z" fill-rule="evenodd"/>
<path d="M39.1 185h22v.3h-22z" fill-rule="evenodd"/>
<path d="M61.1 180.1h.3v5.2h-.3z" fill-rule="evenodd"/>
<path d="M61.1 180.1h22v.3h-22z" fill-rule="evenodd"/>
<path d="M61.1 185h22v.3h-22z" fill-rule="evenodd"/>
<path d="M83.1 180.1h.3v5.2h-.3z" fill-rule="evenodd"/>
<path d="M83.1 180.1h23.2v.3h-23.2z" fill-rule="evenodd"/>
<path d="M83.1 185h23.2v.3h-23.2z" fill-rule="evenodd"/>
<path d="M106.3 180.1h.3v5.2h-.3z" fill-rule="evenodd"/>
<path d="M106.3 180.1h10.5v.3h-10.5z" fill-rule="evenodd"/>
<path d="M106.3 185h10.5v.3h-10.5z" fill-rule="evenodd"/>
<path d="M116.9 180.1h10.5v.3h-10.5z" fill-rule="evenodd"/>
<path d="M116.9 185h10.5v.3h-10.5z" fill-rule="evenodd"/>
<path d="M127.4 180.1h10.5v.3h-10.5z" fill-rule="evenodd"/>
<path d="M127.4 185h10.5v.3h-10.5z" fill-rule="evenodd"/>
<path d="M138 180.1h.3v5.2h-.3z" fill-rule="evenodd"/>
<path d="M138 180.1h10.5v.3h-10.5z" fill-rule="evenodd"/>
<path d="M138 185h10.5v.3h-10.5z" fill-rule="evenodd"/>
<path d="M148.5 180.1h10.5v.3h-10.5z" fill-rule="evenodd"/>
<path d="M148.5 185h10.5v.3h-10.5z" fill-rule="evenodd"/>
<path d="M159.1 180.1h.3v5.2h-.3z" fill-rule="evenodd"/>
<path d="M159.1 180.1h10.5v.3h-10.5z" fill-rule="evenodd"/>
<path d="M159.1 185h10.5v.3h-10.5z" fill-rule="evenodd"/>
<path d="M169.6 180.1h10.5v.3h-10.5z" fill-rule="evenodd"/>
<path d="M169.6 185h10.5v.3h-10.5z" fill-rule="evenodd"/>
<path d="M180.2 180.1h.3v5.2h-.3z" fill-rule="evenodd"/>
<path d="M180.2 180.1h12.9v.3h-12.9z" fill-rule="evenodd"/>
<path d="M180.2 185h12.9v.3h-12.9z" fill-rule="evenodd"/>
<path d="M192.8 180.1h.3v5.2h-.3z" fill-rule="evenodd"/>
</g>
<path d="M92.9 46.7h5.6M92.9 61h5.6M92.9 94.8h5.6M92.9 109h5.6M47.1 152.4h5.6M47.1 166.7h5.6" fill="none" stroke="#000" stroke-width=".36"/>
<g font-size="4.9">
<text x="15.8" y="9.9">SN54AHC174, SN74AHC174</text>
<text x="15.8" y="14.8">HEX D-TYPE FLIP-FLOPS</text>
<text x="15.8" y="19.8">WITH CLEAR</text>
</g>
<g font-size="3.9">
<text x="15.9" y="30.2">timing requirements over recommended operating free-air temperature range, V</text>
<text x="15.9" y="34.1">(unless otherwise noted)</text>
<text x="15.9" y="78.3">timing requirements over recommended operating free-air temperature range, V</text>
<text x="15.9" y="82.1">(unless otherwise noted)</text>
<text x="15.9" y="126.3">switching characteristics over recommended operating free-air temperature range,</text>
<text x="15.9" y="130.2">V</text>
</g>
<g font-size="3.5">
<text x="161.8" y="31.2">CC = 3.3 V ± 0.3 V</text>
<text x="163.9" y="79.2">CC = 5 V ± 0.5 V</text>
<text x="18.5" y="131.2">CC = 3.3 V ± 0.3 V (unless otherwise noted) (see Figure 1)</text>
<text x="103.7" y="271">•</text>
</g>
<g font-size="2.8">
<text x="120.8" y="39.9">TA = 25°C</text>
<text x="139.5" y="39.9">SN54AHC174</text>
<text x="160.6" y="39.9">SN74AHC174</text>
<text x="120.9" y="44.7">MIN</text>
<text x="130.3" y="44.7">MAX</text>
<text x="142" y="44.7">MIN</text>
<text x="151.4" y="44.7">MAX</text>
<text x="163.1" y="44.7">MIN</text>
<text x="172.5" y="44.7">MAX</text>
<text x="183.1" y="42.3">UNIT</text>
<text x="18.3" y="51.8">tw</text>
<text x="18.3" y="51.8">t</text>
<text x="27.8" y="51.8">Pulse duration</text>
<text x="92.9" y="49.4">CLR low</text>
<text x="124.5" y="49.4">5</text>
<text x="145.6" y="49.4">5</text>
<text x="166.7" y="49.4">5</text>
<text x="184.9" y="51.8">ns</text>
<text x="92.9" y="54.1">CLK high or low</text>
<text x="92.9" y="58.9">Data</text>
<text x="124.5" y="54.1">5</text>
<text x="124.5" y="58.9">5</text>
<text x="145.6" y="54.1">5</text>
<text x="145.6" y="58.9">6</text>
<text x="166.7" y="54.1">5</text>
<text x="166.7" y="58.9">6</text>
<text x="18.3" y="61.2">t</text>
<text x="18.3" y="61.3">tsu</text>
<text x="27.8" y="61.2">Setup time before CLK↑</text>
<text x="92.9" y="63.6">CLR inactive</text>
<text x="124.5" y="63.6">3</text>
<text x="145.6" y="63.6">3</text>
<text x="166.7" y="63.6">3</text>
<text x="184.9" y="61.2">ns</text>
<text x="18.3" y="68.4">th</text>
<text x="27.8" y="68.4">Hold time, data after CLK↑</text>
<text x="124.5" y="68.4">0</text>
<text x="145.6" y="68.4">0</text>
<text x="166.7" y="68.4">0</text>
<text x="184.9" y="68.4">ns</text>
<text x="120.8" y="88">TA = 25°C</text>
<text x="139.5" y="88">SN54AHC174</text>
<text x="160.6" y="88">SN74AHC174</text>
<text x="120.9" y="92.7">MIN</text>
<text x="130.3" y="92.7">MAX</text>
<text x="142" y="92.7">MIN</text>
<text x="151.4" y="92.7">MAX</text>
<text x="163.1" y="92.7">MIN</text>
<text x="172.5" y="92.7">MAX</text>
<text x="183.1" y="90.3">UNIT</text>
<text x="18.3" y="99.8">tw</text>
<text x="18.3" y="99.8">t</text>
<text x="27.8" y="99.8">Pulse duration</text>
<text x="92.9" y="97.5">CLR low</text>
<text x="124.5" y="97.5">5</text>
<text x="145.6" y="97.5">5</text>
<text x="166.7" y="97.5">5</text>
<text x="184.9" y="99.8">ns</text>
<text x="92.9" y="102.2">CLK high or low</text>
<text x="92.9" y="107">Data</text>
<text x="122.1" y="107">4.5</text>
<text x="124.5" y="102.2">5</text>
<text x="143.2" y="107">4.5</text>
<text x="145.6" y="102.2">5</text>
<text x="164.3" y="107">4.5</text>
<text x="166.7" y="102.2">5</text>
<text x="18.3" y="109.3">tsu</text>
<text x="18.3" y="109.3">t</text>
<text x="27.8" y="109.3">Setup time before CLK↑</text>
<text x="92.9" y="111.7">CLR inactive</text>
<text x="122.1" y="111.7">2.5</text>
<text x="143.2" y="111.7">2.5</text>
<text x="164.3" y="111.7">2.5</text>
<text x="184.9" y="109.3">ns</text>
<text x="18.3" y="116.5">th</text>
<text x="27.8" y="116.5">Hold time, data after CLK↑</text>
<text x="122.1" y="116.5">0.5</text>
<text x="143.2" y="116.5">0.5</text>
<text x="164.3" y="116.5">0.5</text>
<text x="184.9" y="116.5">ns</text>
<text x="45.8" y="136.7">FROM</text>
<text x="70" y="136.7">TO</text>
<text x="90.6" y="136.7">LOAD</text>
<text x="115.5" y="136.1">TA = 25°C</text>
<text x="139.5" y="136.1">SN54AHC174</text>
<text x="160.6" y="136.1">SN74AHC174</text>
<text x="18.6" y="138.4">PARAMETER</text>
<text x="44.8" y="140.2">(INPUT)</text>
<text x="65.2" y="140.2">(OUTPUT)</text>
<text x="84.6" y="140.2">CAPACITANCE</text>
<text x="110.3" y="140.8">MIN</text>
<text x="120.5" y="140.8">TYP</text>
<text x="130.3" y="140.8">MAX</text>
<text x="142" y="140.8">MIN</text>
<text x="151.4" y="140.8">MAX</text>
<text x="163.1" y="140.8">MIN</text>
<text x="172.5" y="140.8">MAX</text>
<text x="183.1" y="138.4">UNIT</text>
<text x="24.6" y="147.9">fmax</text>
<text x="24.6" y="147.9">f</text>
<text x="87.6" y="145.6">CL = 15 pF</text>
<text x="111.2" y="145.6">95*</text>
<text x="120.2" y="145.6">170*</text>
<text x="142.9" y="145.6">80*</text>
<text x="165.1" y="145.6">80</text>
<text x="183.5" y="147.9">MHz</text>
<text x="24.6" y="155.1">tPHL</text>
<text x="47.1" y="155.1">CLR</text>
<text x="68" y="155.1">Any Q</text>
<text x="87.6" y="150.3">CL = 50 pF</text>
<text x="87.6" y="155.1">CL = 15 pF</text>
<text x="112.3" y="150.3">55</text>
<text x="121" y="155.1">4.5*</text>
<text x="121.3" y="150.3">130</text>
<text x="130.2" y="155.1">11.4*</text>
<text x="144" y="150.3">50</text>
<text x="144.5" y="155.1">1*</text>
<text x="151.1" y="155.1">13.5*</text>
<text x="165.1" y="150.3">50</text>
<text x="166.7" y="155.1">1</text>
<text x="173.3" y="155.1">13.5</text>
<text x="184.9" y="155.1">ns</text>
<text x="24.6" y="159.8">tPLH</text>
<text x="121" y="159.8">5.8*</text>
<text x="132.5" y="159.8">11*</text>
<text x="144.5" y="159.8">1*</text>
<text x="153.4" y="159.8">13*</text>
<text x="166.7" y="159.8">1</text>
<text x="175.6" y="159.8">13</text>
<text x="24.6" y="164.6">tPHL</text>
<text x="47.2" y="162.2">CLK</text>
<text x="68" y="162.2">Any Q</text>
<text x="87.6" y="162.2">CL = 15 pF</text>
<text x="121" y="164.6">5.8*</text>
<text x="132.5" y="164.6">11*</text>
<text x="144.5" y="164.6">1*</text>
<text x="153.4" y="164.6">13*</text>
<text x="166.7" y="164.6">1</text>
<text x="175.6" y="164.6">13</text>
<text x="184.9" y="162.2">ns</text>
<text x="24.6" y="169.3">tPHL</text>
<text x="47.1" y="169.3">CLR</text>
<text x="68" y="169.3">Any Q</text>
<text x="87.6" y="169.3">CL = 50 pF</text>
<text x="124.5" y="169.3">6</text>
<text x="131.1" y="169.3">14.9</text>
<text x="145.6" y="169.3">1</text>
<text x="154.5" y="169.3">17</text>
<text x="166.7" y="169.3">1</text>
<text x="175.6" y="169.3">17</text>
<text x="184.9" y="169.3">ns</text>
<text x="24.6" y="174.1">tPLH</text>
<text x="24.6" y="178.8">tPHL</text>
<text x="47.2" y="176.5">CLK</text>
<text x="68" y="176.5">Any Q</text>
<text x="87.6" y="176.5">CL = 50 pF</text>
<text x="122.1" y="174.1">7.5</text>
<text x="122.1" y="178.8">7.5</text>
<text x="131.1" y="174.1">14.5</text>
<text x="131.1" y="178.8">14.5</text>
<text x="145.6" y="174.1">1</text>
<text x="145.6" y="178.8">1</text>
<text x="152.2" y="174.1">16.5</text>
<text x="152.2" y="178.8">16.5</text>
<text x="166.7" y="174.1">1</text>
<text x="166.7" y="178.8">1</text>
<text x="173.3" y="174.1">16.5</text>
<text x="173.3" y="178.8">16.5</text>
<text x="184.9" y="176.5">ns</text>
<text x="24.6" y="183.6">tsk(o)</text>
<text x="87.6" y="183.6">CL = 50 pF</text>
<text x="130.5" y="183.6">1.5**</text>
<text x="174.9" y="183.6">1.5</text>
<text x="184.9" y="183.6">ns</text>
<text x="15.9" y="188.5">* On products compliant to MIL-PRF-38535, this parameter is not production tested.</text>
<text x="15.9" y="192">** On products compliant to MIL-PRF-38535, this parameter does not apply.</text>
<text x="15.9" y="270.8">4</text>
</g>
<text font-size="2.5" x="15.8" y="22.7">SCLS425F – JUNE 1998 – REVISED FEBRUARY 2002</text>
<g font-size="2.1">
<text x="16.3" y="256.2">PRODUCT PREVIEW information concerns products in the formative or</text>
<text x="16.3" y="258.3">design</text>
<text x="16.3" y="260.4">specifications are design goals. Texas Instruments reserves the right to</text>
<text x="16.3" y="262.5">change or discontinue these products without notice.</text>
<text x="23.7" y="258.3">phase</text>
<text x="30.6" y="258.3">of</text>
<text x="34.1" y="258.3">development.</text>
<text x="47.2" y="258.3">Characteristic</text>
<text x="60.6" y="258.3">data</text>
<text x="66.1" y="258.3">and</text>
<text x="71" y="258.3">other</text>
<text x="76.3" y="271">POST OFFICE BOX 655303</text>
<text x="105.9" y="271">DALLAS, TEXAS 75265</text>
</g>
</svg>
